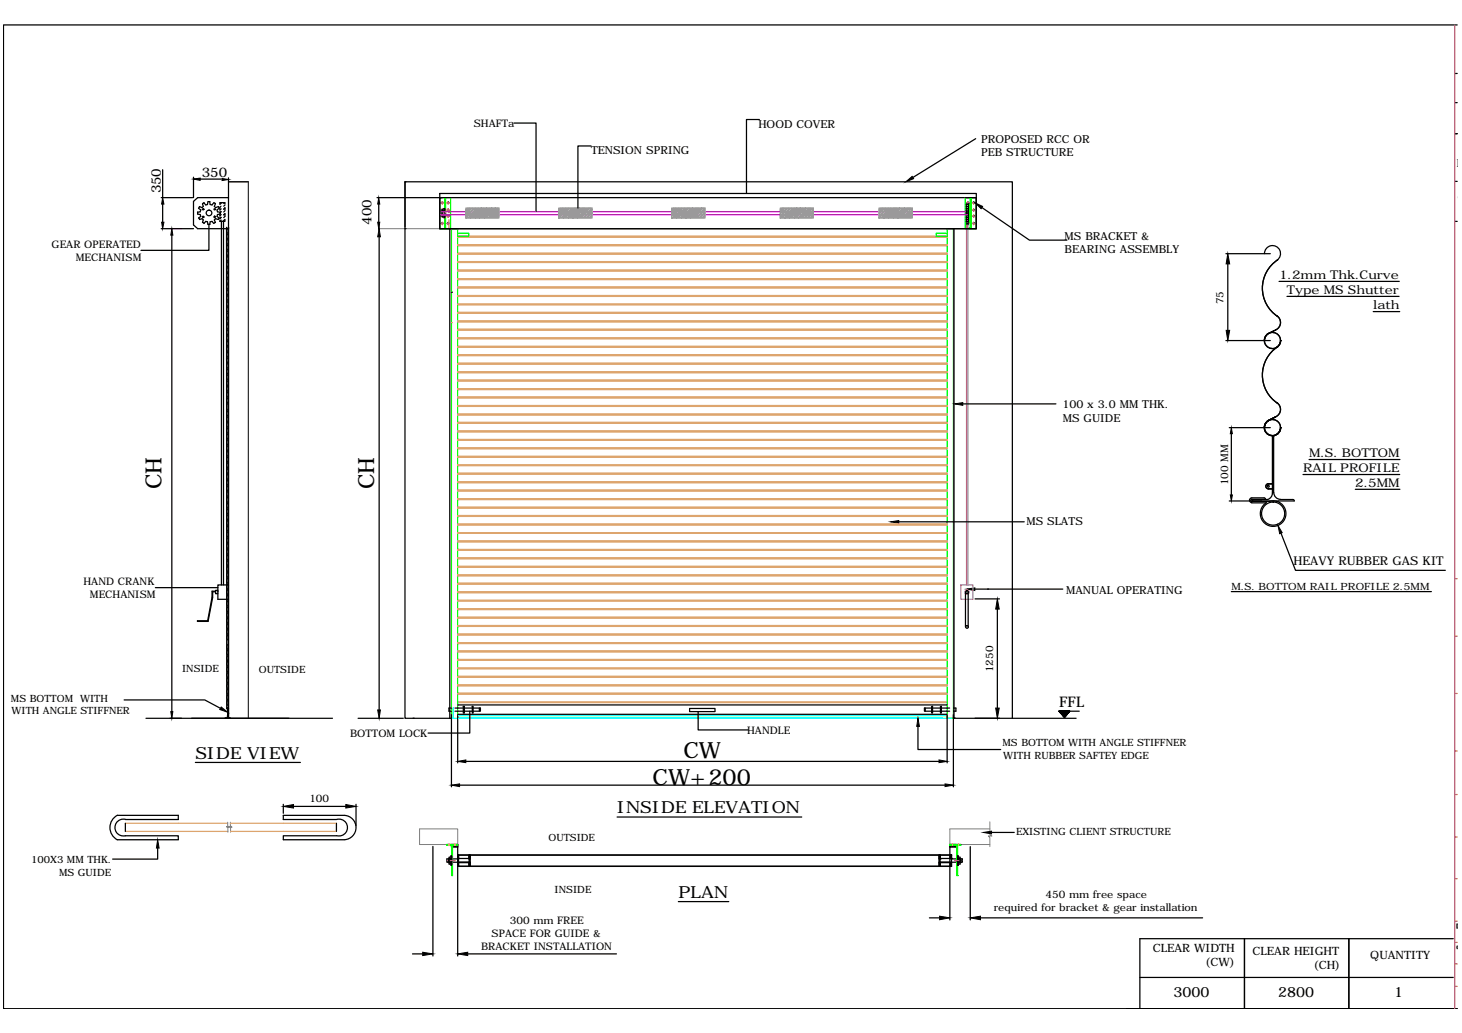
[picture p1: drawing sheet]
<svg xmlns="http://www.w3.org/2000/svg" width="297mm" height="210mm" viewBox="0 0 297 210" stroke-linecap="round" stroke-linejoin="round" font-family="sans-serif">
<!-- layer: 0 -->
<g fill="none" stroke="#dda56e" stroke-width=".25">
<path d="M93 58.5h99.4M93 58.3h99.4M93 56.8h99.4M93 56.6h99.4M93 55.1h99.4M93 54.9h99.4M93 53.3h99.4M93 53.2h99.4M93 51.6h99.4M93 51.5h99.4M93 49.9h99.4M93 49.7h99.4"/>
<path d="M93 48.2h99.4M93 48h99.4M93 46.5h99.4M91.7 65.6h.1M93 79.1h99.4M93 79h99.4M93 77.4h99.4M93 77.2h99.4M93 75.7h99.4M93 75.6h99.4M93 74h99.4M93 73.8h99.4"/>
<path d="M93 72.2h99.4M93 72.1h99.4M93 70.6h99.4M93 70.4h99.4M93 68.8h99.4M93 68.7h99.4M93 67.1h99.4M93 66.9h99.4M93 65.4h99.4M93 65.2h99.4M93 63.7h99.4M93 63.5h99.4"/>
<path d="M93 61.9h99.4M93 61.8h99.4M93 60.2h99.4M93 60.1h99.4M93 99.8h99.4M93 99.6h99.4M93 98.1h99.4M93 97.9h99.4M93 96.3h99.4M93 96.2h99.4M93 94.6h99.4M93 94.5h99.4"/>
<path d="M93 92.9h99.4M93 92.7h99.4M93 91.2h99.4M93 91h99.4M93 89.5h99.4M93 89.3h99.4M93 87.7h99.4M93 87.6h99.4M93 86h99.4M93 85.8h99.4M93 84.3h99.4M93 84.1h99.4"/>
<path d="M93 82.6h99.4M93 82.4h99.4M93 80.8h99.4M93 80.7h99.4M93 118.7h99.4M93 118.5h99.4M93 117h99.4M93 116.8h99.4M93 115.3h99.4M93 115.1h99.4M93 113.5h99.4M93 113.4h99.4"/>
<path d="M93 111.8h99.4M93 111.7h99.4M93 110.1h99.4M93 109.9h99.4M93 108.4h99.4M93 108.2h99.4M93 106.7h99.4M93 106.5h99.4M93 104.9h99.4M93 104.8h99.4M93 103.2h99.4M93 103.1h99.4"/>
<path d="M93 101.5h99.4M93 101.3h99.4M93 139.3h99.4M93 139.2h99.4M93 137.6h99.4M93 137.4h99.4M93 135.9h99.4M93 135.7h99.4M93 134.2h99.4M93 134h99.4M93 132.4h99.4M93 132.3h99.4"/>
<path d="M93 130.8h99.4M93 130.6h99.4M93 129h99.4M93 128.8h99.4M93 127.3h99.4M93 127.1h99.4M93 125.6h99.4M93 125.4h99.4M93 123.9h99.4M93 123.7h99.4M93 122.1h99.4M93 122h99.4"/>
<path d="M93 120.4h99.4M93 120.3h99.4M93 142.8h99.4M93 142.6h99.4M93 141h99.4M93 140.9h99.4M25.5 168.9h20.8M25.5 167.3h20.8M46.8 167.3h21.6M46.8 168.9h21.6"/>
</g>
<g fill="none" stroke="#0f0" stroke-width=".25">
<path d="M89.4 40.2h2.2v6.3h-2.2zM89.4 46.5h2.2M90.4 40.2v6.3M90.5 40.2v6.3M91.9 46.6h1.1M93 47.4h2.2v.6h-2.2M192.4 46.5h1.3v99.5h-1.3zM192.4 47.4h-2.2v.6h2.2M196.1 40.2h2.3v6.3h-2.3zM196.5 42.7l.1-.1v1.4l-.1-.1M196.6 42.6h.2v1.4h-.2M196.9 42.7v1.2"/>
<path d="M196.9 40.2h.4v6.3h-.4l.3-.1v-6.2zM196.9 41.6l.1 3.4-.1-1.7v1.4l-.1-.1v-2.6l.1-.1v1.4zM197 41.6v-.2h.2l-.1 1.9M197.1 43.3l.1 1.9h-.2v-.2M197.1 43.3l.1 1.9M197.1 40.2v6.3M197.2 41.4l-.1 1.9M197.2 44.2h.1M197.2 44.4h.1M197.2 42.3h.1M197.2 42.4h.1M91.7 146v-99.5h1.3v99.5"/>
<path d="M90.7 171.6h2.3v.2h-2.3zM90.8 171.8h.1M91.8 171.8h.1v6.1h-.1zM193 171.6h2.2v.2h-2.2zM194 171.8h.3M194.4 171.8v6.1h.3M194.5 171.8v6.1"/>
<circle cx="89.9" cy="45.4" r=".15"/>
<circle cx="89.9" cy="42.7" r=".15"/>
<circle cx="89.9" cy="43.9" r=".15"/>
<circle cx="89.9" cy="41.2" r=".15"/>
<circle cx="91.1" cy="42.7" r=".15"/>
<circle cx="91.1" cy="41.2" r=".15"/>
<circle cx="91.1" cy="45.4" r=".15"/>
<circle cx="91.1" cy="43.9" r=".15"/>
<circle cx="196.6" cy="41.2" r=".15"/>
<circle cx="196.6" cy="45.4" r=".15"/>
<circle cx="197.8" cy="41.2" r=".15"/>
<circle cx="197.8" cy="45.4" r=".15"/>
<circle cx="197.8" cy="42.7" r=".15"/>
<circle cx="197.8" cy="43.9" r=".15"/>
</g>
<path d="M91.2 44.6v1.9h-1.8M196.5 45.7v.8h1.9" fill="none" stroke="#b88a5c" stroke-width=".25"/>
<path d="M89.5 43.6h107.1M91.2 43.9l.1 .1M196.5 42.4v2.3M196.6 43h-107.1v.6h1.7M196.7 42.4v2.3" fill="none" stroke="#f0f" stroke-width=".25"/>
<path d="M91.3 43.1l-.1 .1" fill="none" stroke="#b85c8a" stroke-width=".25"/>
<path d="M91.4 146h102M92.1 143.8v2.2M93 145.4h99.3v.6M93 145.9h98.5" fill="none" stroke="#0ff" stroke-width=".25"/>
<g fill="none" stroke="#000" stroke-width=".25">
<path d="M295.6 14.9h.5M296.1 5.1h-295.4v199.9h295.4h-61.4M33 34.5v5.7M39.3 36v4.2M39.3 36.4h5.6M46.4 36.1v4.1M46.4 36.9h4M82.3 36.9h.1M82.3 36.9v9.2M89.4 39.3h109v7.2h-109zM104.4 25h4.5v18M120.1 29.7h-2.7v12.6"/>
<path d="M154.3 24.3h-2.6v15M198.2 28.2l-12.7 7.9M295.6 27.2h.5M295.6 20.9h.5M295.6 36.9h.5M32.8 40.2h6.3M32.8 46.5h6.5M33 41.5v3.7M34.9 47.8v96.8M39.3 40.9l.9-.7h6.2v6.3h-6.2l-.9-.8zM40.1 43.5l.6 .1 .1 .4-.5 .3M40.2 43.1v.4"/>
<path d="M40.3 42.3l.5 .4-.1 .3-.6 .1M40.4 44.3l.2 .3M40.5 44.6l.5-.2 .3 .3-.2 .5M40.6 42l-.2 .3M41.1 41.4l.2 .5-.3 .3-.5-.2M41.2 45.2l.3 .2M41.2 42.4h.2v.2h-.2zM41.2 44h.2v.2h-.2zM41.4 45.4l.4-.4 .3 .1 .1 .5M41.5 41.2l-.3 .2M42.2 41l-.1 .6h-.3l-.4-.4M42.4 45.6v5.3h-13.8"/>
<path d="M42.6 41l.1 .6h.4l.3-.4M42.7 41h-.4M42.7 45.6h-.4M43.4 45.4l-.3-.4-.4 .1-.1 .5M43.5 41.2l.3 .2M43.5 42.4h.2v.2h-.2zM43.8 41.4l-.3 .5 .3 .3 .6-.2 .2 .3M43.8 45.2l-.3 .2M44.5 42.3l-.4 .4 .1 .3 .5 .1M44.6 44.3l-.2 .3-.6-.2-.3 .3 .3 .5M44.7 41.5v-.3h1v.3M44.7 42.2v.5"/>
<path d="M44.7 43.5v.4M44.7 44.7v.3M44.7 43.5l-.5 .1-.1 .4 .4 .3M44.8 43.1v.4M44.9 41.9l-.2 .2M44.9 44.2l-.2 .2 .2-.2M44.9 42.4l-.2 .3M44.9 43l-.2 .3M44.9 43.6l-.2 .2M44.9 44.7l-.2 .3M45 45v73.9M45.1 41.2l-.4 .3"/>
<path d="M45.4 45v73.9M45.7 42.3l-.2 .2 .2-.3v.5M45.7 41.2l-.2 .1M45.7 43.5l-.2 .2M45.7 44.7v.3h-1M45.7 43.5v.4M45.7 41.7l-.2 .2M45.7 42.8l-.2 .3M45.7 43.4l-.2 .2M45.7 44l-.2 .2M45.7 44.6l-.4 .4M76.6 40.2h13.3"/>
<path d="M76.9 41.5v5M77 48.1v96.2M82.3 46.5h.1M89.7 43h.7M89.7 43.6h.7M89.7 43.3h.2M90.2 42.4h.2v1.9h-.2zM90.2 42.9h-.5v.8h.5M90.2 42.6h-.3v1.4h.3M90.2 42.5h.2M90.2 42.7h.2M90.2 43.9h.2"/>
<path d="M90.2 44.1h.2M91.4 46.5v99.5M91.7 59.4h.1M193.8 46.5v99.5M196.1 40.2h2.3v6.3h-109v-6.3h109M196.3 41.5l.3 .1 .2-.2v3.7l-.2-.1-.3 .1zM196.3 42.9h.5M196.3 43.3h.5M196.3 42.4h.5M196.3 41.9h.5M196.8 45.5h-.5M196.8 44.6h-.5"/>
<path d="M196.8 43.8h-.5M196.8 44.2h-.5M199.5 42.1l9.7 6.7h7.6M249.1 51.5h9M249.5 53.6v13.5M256.9 51.5a1.63 1.63 0 0 1 2.4-1.4 1.63 1.63 0 0 1 .2 2.8M259.6 52.8a6.9 6.9 0 0 0 0 11.5M259.9 57.2h24.4M295.6 45h.5M249.1 69.2h9M256.8 69.2h.1M257.6 67.8a1.67 1.67 0 0 0 .1 2.8 1.67 1.67 0 0 0 2.5-1.4"/>
<path d="M257.7 67.8a1.63 1.63 0 0 0 .1 2.8 1.63 1.63 0 0 0 2.4-1.4M259.2 67l-1.6 .8 1.6-.8M259.3 64.1a1.63 1.63 0 0 1 .9 1.5 1.63 1.63 0 0 1-1 1.4 1.63 1.63 0 0 0 .2-2.8M259.5 70.5a1.63 1.63 0 0 0-.2-2.8 1.63 1.63 0 0 0-2.4 1.5 1.63 1.63 0 0 1 2.4-1.4 1.63 1.63 0 0 1 .1 2.8M259.6 70.4a6.9 6.9 0 0 0 0 11.6M260.2 69.2h.1M261.5 60.2h22.8M279 63.3h5.4M195.6 82.1h18.9M249.8 86.9h8.3M250.2 88.1v12.5M256.8 86.9h.1"/>
<path d="M257.6 85.5l1.6-.8-1.6 .8a1.67 1.67 0 0 0 .1 2.8 1.67 1.67 0 0 0 2.5-1.4M257.7 85.5a1.63 1.63 0 0 0 .1 2.8 1.63 1.63 0 0 0 2.4-1.4M257.7 98.4h.8M257.7 99.4h.8M257.7 98.3a.49 .49 0 0 0-.5 .5 .49 .49 0 0 0 .5 .5h.8M258.5 88.5v11.7a1.33 1.33 0 0 1-.9 1.3M258.5 98.3h-.8a.53 .53 0 0 0-.5 .5 .53 .53 0 0 0 .5 .5M258.8 88.7v11.4M259 88.5l-.2 .2M259.3 81.8a1.63 1.63 0 0 1 .9 1.4 1.63 1.63 0 0 1-1 1.5 1.63 1.63 0 0 0 .2-2.9M259.5 88.2a1.63 1.63 0 0 0-.2-2.8 1.63 1.63 0 0 0-2.4 1.5 1.63 1.63 0 0 1 2.4-1.4 1.63 1.63 0 0 1 .1 2.8M260.2 86.9h.1"/>
<path d="M264.7 96.4h19.7M266 93.4h18.4M275.4 99.4h9M31.6 119.4h12.7M46.4 118.9h-2.1v2.9h2.1M182.6 106h25.5M198.1 119.7h17.8M200.6 119.7h.1M254.3 102.2h3M256.8 101.2h-2.5a.49 .49 0 0 0-.4 .4 .49 .49 0 0 0 .4 .5M256.8 101.2l.3 .2-2.8 .1-.2 .1 .2 .3h3.7M257.6 101.5h-2.9l-.2 .3"/>
<path d="M258 101.8a2.6 2.6 0 0 1 3.2 3 2.6 2.6 0 0 1-4 1.7 2.6 2.6 0 0 1 .1-4.4M258.8 100.1a1.33 1.33 0 0 0 1.3 1.4M260.1 101.5h2.7l.2 .3h-13.2M260.3 108.3l2.9 7.6h30.5M43.8 120.3v-.3h.5v.3M43.8 120.3v.3h.5M43.8 120.1h-.7v1.3l-.9 4.7h-2.1v.2h2.2l.9-4.9M43.8 120.3h-.6v1.1M196.2 120.3v7.1M196.7 120.3v7.1M198.1 121.7h5M202.6 123.8v20.1"/>
<path d="M250.2 120.2h40.6M25.2 142.2h16.4l3.2 1.7M29.7 146h37.8M39.7 154.9h21.3M46.1 144l.2 .3v1.7M46.2 144l.1 .3v1.7M46.2 144l.1-.2v.2M46.3 145.4l-.1 .5-.5 .1M46.3 145.9l.4 .1M46.4 144l-.1-.2-.2 .2M72.8 146h9.1M83.9 146h.1"/>
<path d="M91.7 146h-9.4v-109.1h123.4v109.1M91.7 145.2v14.7M91.7 143.9h-.5v.6h.5M92.4 144.5h1.7M92.4 143.9h1.7M93 145.4v9.6M93 143.2h99.4M93 145.1h99.4M93.4 159.5h98.6M94.1 143.5h.2v1.4h-.2zM94.3 144.5h1.7M94.3 143.9h1.7"/>
<path d="M94.6 154.7h96.2M95.4 144.5v4.5h-8.4M96 143.5h.1v1.4h-.1zM96.1 143.9h1.5v.6h-1.5M97.6 143.9h-.2v.6M140.1 144h5.2v.6h-5.2zM141.8 144.6v3.7h10.2M186.5 147.6v4.7h16.8M187.8 143.9h.2v.6M189.3 143.9h-1.5v.6h1.5M189.3 143.5h.2v1.4h-.2zM189.5 144.5h1.6"/>
<path d="M189.5 143.9h1.6M191.1 143.5h.1v1.4h-.1zM191.2 144.5h1.7M191.2 143.9h1.7M192.4 145.4v9.6M193.7 143.9h.5v.6h-.5M193.7 146h24.9M193.7 145.2v14.7M193.8 145.9h.1M215.2 144.5h.1M215.2 144.5v.1M215.3 144.5v.1"/>
<path d="M215.3 144.6v-.1v.1M215.3 144.5v.2M215.4 144.5l-.1 .2zM215.4 144.5l-.1 .2M215.4 144.5v.2M215.5 144.5l-.1 .3M215.5 144.8v-.3v.3M215.5 144.9l.1-.4-.1 .4M215.5 144.5v.4zM215.6 144.5l-.1 .4M215.7 144.5l-.2 .4zM215.7 144.5l-.1 .5 .1-.5"/>
<path d="M215.7 145.1l.1-.6-.1 .6M215.7 145.1l.2-.6-.2 .6M215.8 144.5l-.2 .6M215.9 144.5l-.1 .7M215.9 145.3l.2-.8-.2 .8M216 144.5l-.2 .7M216 144.5l-.2 .8M216.1 144.5l-.2 .9M216.1 145.6l.3-1.1-.3 1.1M216.2 144.5l-.2 .9M216.2 144.5l-.2 .9zM216.2 144.5l-.2 .9 .3-.9"/>
<path d="M216.3 145.7l.3-1.2-.3 1.2M216.3 144.5l-.2 1zM216.4 144.5l-.3 1M216.4 145.6l.3-1.1-.3 1.1M216.4 144.5l-.2 1.2 .3-1.2M216.5 145.5l.2-1-.2 1M216.5 144.5l-.3 1.2M216.5 145.4l.3-.9-.3 .9M216.6 144.5l-.3 1.2 .3-1.2M216.6 145.3l.3-.8-.3 .9M216.7 144.5l-.3 1M216.7 144.5l-.2 1"/>
<path d="M216.8 144.5l-.2 .9 .3-.9-.2 .8M216.9 144.5l-.2 .7M216.9 145l.1-.5-.1 .6M216.9 145l.2-.5-.2 .5M217 144.5l-.2 .6M217 144.9l.1-.4-.1 .4M217 144.9l.1-.4-.2 .4M217 144.5l-.1 .5M217.1 144.8l.1-.3-.1 .4M217.2 144.5l-.1 .3M217.2 144.5v.2M217.2 144.6l.1-.1-.1 .1"/>
<path d="M217.3 144.5l-.1 .1M217.3 144.6h.1M219.3 144.5h-2l-1 1.2-1.1-1.2 2.1 .1M25.5 169.8h10.7v.8h-12.4M25.5 166.5h10.7v-.8h-12.4a2.82 2.82 0 0 0 0 4.9M25.5 167.3v1.6M25.5 166.5a1.71 1.71 0 0 0-2.1 1.7 1.71 1.71 0 0 0 2.1 1.6M32 172.3v2.3h-9.1M57.6 163.4v1.9M59.6 163.9h10.7M68.4 169.8h-10.8v.8h12.4M68.4 167.3v1.6"/>
<path d="M70 165.7h-12.4v.8h10.8a1.71 1.71 0 0 1 2.2 1.7 1.71 1.71 0 0 1-2.2 1.6M70 165.7a2.48 2.48 0 0 1 2.3 2.5 2.48 2.48 0 0 1-2.3 2.4M72.3 163.4v4.4M88 172v22.3M90.7 171.6h2.3v.2M91.1 175.2h.1M91.1 174.9h.2M91.3 175.2h.3M91.6 173.9h.2v1.9h-.2zM91.6 174.4h-.5v.9h.5M91.6 174.2h-.3v1.4h.3M91.6 174.1h.2"/>
<path d="M91.6 174.3h.2M91.6 175.5h.2M91.6 175.7h.2M91.7 175.2h.1M92.1 171.7h-.2v.3h.2M92.3 171.7h.3M92.3 172h.3M92.8 171.7h.2M92.8 172h.2M93 173.7h100.3v2.4h-100.3M93 173.9l.2-.2v2.4M93 174.3l.2-.2-.2 .3"/>
<path d="M93 172.1h-1.3v-.5h1.3v22.7M93 175.3h.1M93.1 173.7l100.2 .1-.1 .1 .1-.2-.1 .1M93.1 173.7l-.1 .1M93.1 175.3l-.1 .1 .2-.1M93.2 174.4h.1M93.2 176.1h.1M93.2 174.5h-2.4v.7h4.6M93.2 173.8l-.2 .2M93.2 173.8l-.2 .3M93.2 173.9l-.2 .2M93.2 174l-.2 .2"/>
<path d="M93.2 174.1l-.2 .2M93.2 174.3l-.2 .1M93.2 174.4h-.1M93.2 175.3l-.2 .2M93.2 175.4l-.2 .2M93.2 175.5l-.2 .2M93.2 175.6l-.2 .2M93.2 175.7l-.2 .2 .2-.1M93.2 175.8l-.2 .2h100.3M93.2 175.9l-.2 .2 .2-.2M93.2 176l-.1 .1M93.2 175.2h2.3l-.2 .2"/>
<path d="M95.3 175.2l-2.3 .1M95.3 173.9l.2-.2v2.4M95.3 174.1l.2-.2-.2 .2M95.3 173.7v2.4l.2-.2M95.3 174.5h.2M95.4 174.5l.1-.1-.1 .1M95.4 175.2h-.1M95.4 173.7l-.1 .1M95.4 175.2l-.1 .1M95.5 173.8l-.2 .2M95.5 174l-.2 .2M95.5 174.1l-.2 .2"/>
<path d="M95.5 174.2l-.2 .2M95.5 174.2l-.2 .2h-2.3M95.5 174.3l-.2 .2M95.5 175.2l-.2 .3M95.5 175.3l-.2 .2M95.5 175.4l-.2 .2M95.5 175.5l-.2 .2M95.5 175.5l-.2 .3M95.5 175.6l-.2 .2M95.5 175.7l-.2 .1M95.5 175.8l-.2 .1M95.5 175.8l-.2 .1 .2-.1"/>
<path d="M95.5 176l-.1 .1M125.4 166h37.5M190.8 175.2h.1M190.8 175.3l.2-.1-.2 .2M190.8 175.2h2.4M190.8 174.5h.2M190.8 175.2v.1M190.8 173.7v2.4M190.9 173.7l-.1 .1M191 173.8h-.2M191 174.5h.1M191 175.2l2.3 .1-.1 .1"/>
<path d="M191 173.8l-.2 .2M191 173.9l-.2 .2M191 174l-.2 .2M191 174.1l-.2 .1M191 174.1l-.2 .2M191 174.2l-.2 .2M191 174.3l-.2 .2M191 175.2l-.2 .3M191 175.3l-.2 .2M191 175.5l-.2 .1M191 175.5l-.2 .3M191 175.6l-.2 .2"/>
<path d="M191 175.7l-.2 .2M191 175.8l-.2 .2M191 175.9l-.1 .2M191 173.7v2.4M193 172.1h1.3v-.5h-1.3v15.3M193 171.7h.2M193 172h.2M193 173.7v.7M193 175.3v.8M193.1 173.7v.7M193.1 175.3v.8M193.2 173.7h.1"/>
<path d="M193.2 174.5h2.3v.7h-4.7M193.2 175.3h.1M193.2 174.3l.1-.2-.1 .3M193.2 173.7v.1M193.3 173.7l-.1 .1M193.3 175.3l-.1 .1M193.3 174.3l-.1 .1 .1-.1M193.3 174.4h.1M193.3 174.4l-2.4 .1M193.3 173.8l-.1 .2M193.3 173.8l-.1 .3M193.3 173.9l-.1 .2 .1-.1"/>
<path d="M193.3 174.1l-.1 .1M193.3 174.2l-.1 .2M193.3 174.4h-.1M193.3 175.3l-.1 .2M193.3 175.4l-.1 .2M193.3 175.5l-.1 .1M193.3 175.5l-.1 .2M193.3 175.6l-.1 .2M193.3 175.7l-.1 .2M193.3 175.8l-.1 .1M193.3 175.8l-.1 .2M193.3 175.9v.2"/>
<path d="M193.4 171.7h.3M193.4 172h.3M193.9 171.7h.2v.3h-.2M194.5 173.9h.2v1.9h-.2zM194.5 175.2h.4M194.5 174.1h.2M194.5 174.3h.2M194.5 175.5h.2M194.5 175.7h.2M194.7 174.4h.5v.9h-.5M194.7 174.2h.4v1.4h-.4M195 175.2h.2"/>
<path d="M195.1 174.9h.1M195.2 171.6h-2.2v.2M197.1 172v14.9M201.5 169.1h4.6M83.8 193.8h2.1M95 193.8h30.3M137.8 183.2h10.3M188.8 186.5h2.1M199.2 186.5h45.1M231.6 198.6h63.7M252.8 190.7v14.3M274.1 190.7v14.3"/>
<path d="M295.3 190.7h-63.7v14.3M229 205h63.6z"/>
<circle cx="42.5" cy="43.3" r=".57"/>
<circle cx="43.6" cy="44.1" r=".15"/>
<circle cx="257.7" cy="98.8" r=".19"/>
<circle cx="258.7" cy="104.4" r="2.35"/>
<circle cx="196.5" cy="127.4" r=".28"/>
<circle cx="196.5" cy="120.3" r=".28"/>
</g>
<!-- layer: labeling -->
<g fill="none" stroke="#b85cb8" stroke-width=".25">
<path d="M196.4 45v73.9M196.7 45v73.9M195.2 118.9h2.5v2.9h-2.5z"/>
<circle cx="196.5" cy="120.3" r=".44"/>
</g>
<!-- layer: 0 -->
<g fill="#000" stroke="#000" stroke-width=".2">
<path d="M39.3 36.4l1.4-.2v.4zM45.1 36.3l1.3 .2-1.3 .2zM184.1 36.9l1.2-1.1 .3 .5zM32.8 45.2h.5l-.3 1.3zM33 40.2l.3 1.3h-.5zM34.9 46.5l.2 1.3h-.4zM77 46.5l.3 1.6h-.6zM76.9 40.2l.3 1.3h-.5zM76.7 45.2h.5l-.3 1.3zM198.1 41.2l1.5 .7-.3 .5zM249.5 51.5l.3 2.1h-.7zM249.1 67.1h.7l-.3 2.1z"/>
<path d="M194 82.1l1.6-.3v.6zM250.2 86.9l.2 1.2h-.4zM181 106l1.6-.2v.5zM250 100.6h.4l-.2 1.2zM259.7 106.8l.8 1.4-.5 .2zM196.4 119.7l1.7-.2v.5zM202.6 121.7l.4 2.1h-.7zM34.7 144.6h.4l-.2 1.4zM44.9 143.7l1.4 1-1.7-.5zM76.7 144.3h.6l-.3 1.7zM91.7 159.5l1.7-.2v.5zM93 154.7l1.6-.3v.6z"/>
<path d="M186.5 146l.3 1.6h-.5zM190.8 154.4l1.6 .3-1.6 .3zM192 159.3l1.7 .2-1.7 .3zM202.3 143.9h.7l-.4 2.1zM32 170.6l.3 1.7h-.5zM57.6 163.9l2-.4v.7zM70.3 163.5l2 .4-2 .3zM199.8 169.1l1.7-.2v.5zM85.9 193.5l2.1 .3-2.1 .4zM93 193.8l2-.3v.7zM190.9 186.2l2.1 .3-2.1 .4zM197.1 186.5l2.1-.3v.7z"/>
</g>
<!-- layer: hatch -->
<path d="M46.4 36.9h4M77 46.5h13.2M46.3 167.1v.7l.3 .3-.6-.1 .3 .2v.9M46.8 167.1v.7l.3 .3-.5-.1 .2 .2v.9M85.2 168.4h7.8v3.2h-7.8zM193 168.5v3.1h8.1M193 168.4h8.1M201.1 167v2.6l.4 .3h-.7l.3 .3v1.8" fill="none" stroke="#808080" stroke-width=".2"/>
<!-- layer: 0 -->
<g fill="none" stroke="#f00" stroke-width=".25">
<path d="M89.5 43.3h.4M89.6 41.2h.5M89.6 42.7h.5M89.6 45.4h.5M89.6 43.9h.5M89.9 41v.5M89.9 42.4v.6M89.9 43.7v.5M89.9 45.2v.5M90 43.3h.1M90.1 42.6h.3M90.2 44h.3"/>
<path d="M90.2 43.3h.4M90.8 41.2h.5M90.8 42.7h.5M90.8 45.4h.5M90.8 43.9h.5M91 41v.5M91 42.4v.6M91 43.7v.5M91 45.2v.5M196.3 41.2h.6M196.3 45.4h.6M196.6 41v.5"/>
<path d="M196.6 45.2v.5M197.6 41.2h.5M197.6 42.7h.5M197.6 45.4h.5M197.6 43.9h.5M197.8 41v.5M197.8 42.4v.6M197.8 43.7v.5M197.8 45.2v.5M90.9 174.9h1.5M91.3 171.5v.2M91.3 171.7v.1"/>
<path d="M91.5 174.2h.3M91.6 175.6h.2M92.4 171.5v.2M92.4 171.7v.1M193.5 171.5v.2M193.5 171.7v.1M193.9 174.9h1.5M194.5 174.2h.3M194.5 175.6h.3M194.7 171.5v.2M194.7 171.7v.1"/>
</g>
<path d="M91.2 171.6v.2M91.3 171.6v.2M91.8 175.2h.1M91.8 174.5h.1M92.4 171.6v.2M92.5 171.6v.2M193.4 171.6v.2M193.6 171.6v.2M194.4 175.2h.1M194.4 174.5h.1M194.6 171.6v.2M194.8 171.6v.2" fill="none" stroke="#ff0" stroke-width=".25"/>
<g fill="#0f0" stroke="#0f0" stroke-width=".2">
<path d="M197.2 41.4v1.2zM197.2 41.4v1.2z"/>
<path d="M197.2 42.6l-.1 .1zM197.2 42.6l-.1 .1z"/>
<path d="M197.1 42.7v.6zM197.1 42.7v.6z"/>
<path d="M197.1 43.3v.6zM197.1 43.3v.6z"/>
<path d="M197.1 43.9l.1 .1zM197.1 43.9l.1 .1z"/>
<path d="M197.2 44v1.2zM197.2 44v1.2z"/>
</g>
<!-- layer: Guides -->
<path d="M46 46.2l.1 97.8M46.4 46.2v99.8" fill="none" stroke="#000" stroke-width=".3"/>
<!-- layer: strips -->
<g fill="none" stroke="#000" stroke-width=".2">
<path d="M46.4 46.3l-.3 .6 .3 .6-.3 .6 .3 .5M46.4 48.6l-.3 .6 .3 .5-.3 .4v.4l.3 .4M46.4 50.9l-.3 .5 .3 .6-.3 .4v.4l.3 .4M46.4 53.1l-.3 .6 .3 .6-.3 .4v.4l.3 .4M46.4 55.4l-.3 .6 .3 .6-.3 .5 .3 .6-.3 .6 .3 .5-.3 .4v.4l.3 .4-.3 .5 .3 .6M46.4 61.2l-.3 .6 .3 .6M46.4 62.3l-.3 .6 .3 .6M46.4 63.5l-.3 .6 .3 .6-.3 .5 .3 .6-.3 .6 .3 .6-.3 .5 .3 .6-.3 .6 .3 .6-.3 .3v.4l.3 .4M46.4 70.3l-.3 .6 .3 .6M46.4 71.5l-.3 .6 .3 .5-.3 .4v.4l.3 .4M46.4 73.8l-.3 .5 .3 .6-.3 .4v.4l.3 .4M46.4 76.1l-.3 .5 .3 .6"/>
<path d="M46.4 77.3l-.3 .6 .3 .5-.3 .4v.4a.4 .4 0 0 1 .3 .4 .4 .4 0 0 1-.3 .4v.4l.3 .4-.3 .6 .3 .5-.3 .5v.6l.3 .5-.3 .5 .3 .6-.3 .6 .3 .6-.3 .5 .3 .6-.3 .4v.4a.4 .4 0 0 1 .3 .4 .4 .4 0 0 1-.3 .4v.4l.3 .4M46.4 89.3l-.3 .6 .3 .6M46.4 98.7l-.3 .5 .3 .6-.3 .4v.4a.4 .4 0 0 1 .3 .4 .4 .4 0 0 1-.3 .3v.5l.3 .4M46.4 92.8l-.3 .3v.5a.4 .4 0 0 1 .3 .3 .4 .4 0 0 1-.3 .4v.5l.3 .3-.3 .4v.4a.4 .4 0 0 1 .3 .4 .4 .4 0 0 1-.3 .4v.4a.4 .4 0 0 1 .3 .4 .4 .4 0 0 1-.3 .4v.4l.3 .4M46.4 90.5l-.3 .6 .3 .5-.3 .6 .3 .6M46.4 119.7l-.3 .6 .3 .6-.3 .3v.5a.4 .4 0 0 1 .3 .4 .4 .4 0 0 1-.3 .3v.5a.4 .4 0 0 1 .3 .3 .4 .4 0 0 1-.3 .4v.5l.3 .3-.3 .6 .3 .6-.3 .5 .3 .6-.3 .6 .3 .5-.3 .6 .3 .6-.3 .5 .3 .6M46.4 106.8l-.3 .4v.4a.4 .4 0 0 1 .3 .4 .4 .4 0 0 1-.3 .4v.4l.3 .4-.3 .4v.4a.4 .4 0 0 1 .3 .4 .4 .4 0 0 1-.3 .3v.5l.3 .4-.3 .5 .3 .6-.3 .6 .3 .6-.3 .3v.5a.4 .4 0 0 1 .3 .3 .4 .4 0 0 1-.3 .4v.4l.3 .4-.3 .4v.4a.4 .4 0 0 1 .3 .4 .4 .4 0 0 1-.3 .4v.4l.3 .4M46.4 118.6l-.3 .6 .3 .6M46.4 102.2l-.3 .3v.5a.4 .4 0 0 1 .3 .3 .4 .4 0 0 1-.3 .4v.5l.3 .3-.3 .6 .3 .6-.3 .6 .3 .5M46.4 138.8l-.3 .6 .3 .6-.3 .6 .3 .5M46.4 130.9l-.3 .6 .3 .5-.3 .6 .3 .6-.3 .5 .3 .6-.3 .6 .3 .6-.3 .3v.4l.3 .4-.3 .6 .3 .5M46.4 137.7l-.3 .6 .3 .5"/>
<path d="M46.4 141.1l-.3 .6 .3 .6-.3 .5 .3 .6"/>
</g>
<!-- layer: bracket -->
<path d="M46.4 39.7v6.5" fill="none" stroke="#000" stroke-width=".2"/>
<!-- layer: hatch -->
<path d="M46.4 36.9v109.1M50.4 36.9v109.1" fill="none" stroke="#000" stroke-width=".2"/>
<!-- layer: Dimension -->
<path d="M34.6 46.5h2.3" fill="none" stroke="#f0f" stroke-width=".25"/>
<!-- layer: 0 -->
<g fill="none" stroke="#989898" stroke-width=".25">
<path d="M94.6 42.3h6.8v2h-6.8zM95.1 42.3l-.5 .4M95.4 42.3l-.8 .6M95.4 42.3l-.5 .4M95.6 44.3l2.3-2-2.3 2M95.7 42.3l-1.1 .9M96 42.3l-1.4 1.2M96.3 42.3l-1.7 1.5M96.5 44.3l2.4-2-2.4 2M96.6 42.3l-2 1.7M97 42.3l-2.4 2M97.3 42.3l-2.3 2"/>
<path d="M97.5 44.3l2.3-2-2.3 2M97.6 42.3l-2.3 2M98.2 42.3l-2.3 2M98.5 44.3l2.2-2-2.2 2M98.5 42.3l-2.3 2M99.2 42.3l-2.4 2M99.5 42.3l-2.3 2M100.1 42.3l-2.3 2M100.4 42.3l-2.3 2M101.1 42.3l-2.4 2M101.4 42.3l-2.3 2M101.4 42.6l-2 1.7"/>
<path d="M101.4 42.8l-1.7 1.5M101.4 43.1l-1.4 1.2M101.4 43.4l-1 .9M101.4 43.7l-.7 .6M101.4 43.9l-.4 .4M113.5 42.3h6.8v2h-6.8zM113.9 42.3l-.4 .4M114.2 42.3l-.4 .4M114.3 42.3l-.8 .6M114.5 44.3l2.3-2-2.3 2M114.6 42.3l-1.1 .9M114.9 42.3l-1.4 1.2"/>
<path d="M115.2 42.3l-1.7 1.5M115.4 44.3l2.4-2-2.4 2M115.6 42.3l-2.1 1.7M115.9 42.3l-2.4 2M116.2 42.3l-2.3 2M116.4 44.3l2.3-2-2.3 2M116.5 42.3l-2.3 2M117.1 42.3l-2.3 2M117.3 44.3l2.4-2-2.4 2M117.4 42.3l-2.3 2M118.1 42.3l-2.3 2M118.4 42.3l-2.3 2"/>
<path d="M119 42.3l-2.3 2M119.3 42.3l-2.3 2M120 42.3l-2.3 2M120.3 42.3l-2.3 2M120.3 42.6l-2 1.7M120.3 42.8l-1.7 1.5M120.3 43.1l-1.4 1.2M120.3 43.4l-1.1 .9M120.3 43.7l-.7 .6M120.3 43.9l-.4 .4M136.5 42.3h6.7v2h-6.7zM136.9 42.3l-.4 .4"/>
<path d="M137.2 42.3l-.4 .4M137.2 42.3l-.7 .6M137.4 44.3l2.4-2-2.4 2M137.5 42.3l-1 .9M137.9 42.3l-1.4 1.2M138.2 42.3l-1.7 1.5M138.4 44.3l2.3-2-2.3 2M138.5 42.3l-2 1.7M138.8 42.3l-2.3 2M139.1 42.3l-2.3 2M139.3 44.3l2.3-2-2.3 2M139.4 42.3l-2.3 2"/>
<path d="M140.1 42.3l-2.4 2M140.3 44.3l2.3-2-2.3 2M140.4 42.3l-2.3 2M141 42.3l-2.3 2M141.3 42.3l-2.3 2M142 42.3l-2.4 2M142.3 42.3l-2.3 2M142.9 42.3l-2.3 2M143.2 42.3l-2.3 2M143.2 42.6l-1.9 1.7M143.2 42.8l-1.7 1.5M143.2 43.1l-1.3 1.2"/>
<path d="M143.2 43.4l-1 .9M143.2 43.7l-.7 .6M143.2 43.9l-.4 .4M158.5 42.3h6.8v2h-6.8zM158.9 42.3l-.4 .4M159.2 42.3l-.7 .6M159.2 42.3l-.4 .4M159.5 44.3l2.3-2-2.3 2M159.5 42.3l-1 .9M159.9 42.3l-1.4 1.2M160.2 42.3l-1.7 1.5M160.4 44.3l2.3-2-2.3 2"/>
<path d="M160.5 42.3l-2 1.7M160.8 42.3l-2.3 2M161.1 42.3l-2.3 2M161.4 44.3l2.3-2-2.3 2M161.4 42.3l-2.2 2M162.1 42.3l-2.3 2M162.3 44.3l2.3-2-2.3 2M162.4 42.3l-2.3 2M163.1 42.3l-2.4 2M163.4 42.3l-2.3 2M164 42.3l-2.3 2M164.3 42.3l-2.3 2"/>
<path d="M165 42.3l-2.4 2M165.3 42.3l-2.4 2M165.3 42.6l-2 1.7M165.3 42.8l-1.7 1.5M165.3 43.1l-1.4 1.2M165.3 43.4l-1.1 .9M165.3 43.7l-.8 .6M165.3 43.9l-.5 .4M178.6 42.3h6.8v2h-6.8zM179 42.3l-.4 .4M179.3 42.3l-.4 .4M179.4 42.3l-.8 .6"/>
<path d="M179.6 44.3l2.2-2-2.2 2M179.6 42.3l-1 .9M179.9 42.3l-1.3 1.2M180.3 42.3l-1.7 1.5M180.5 44.3l2.3-2-2.3 2M180.6 42.3l-2 1.7M180.9 42.3l-2.3 2M181.2 42.3l-2.3 2M181.5 44.3l2.3-2-2.3 2M181.6 42.3l-2.4 2M182.2 42.3l-2.3 2M182.4 44.3l2.3-2-2.3 2"/>
<path d="M182.5 42.3l-2.3 2M183.1 42.3l-2.3 2M183.5 42.3l-2.4 2M184.1 42.3l-2.3 2M184.4 42.3l-2.3 2M185 42.3l-2.3 2M185.4 42.3l-2.4 2M185.4 42.6l-2.1 1.7M185.4 42.8l-1.7 1.5M185.4 43.1l-1.4 1.2M185.4 43.4l-1.1 .9M185.4 43.7l-.8 .6"/>
<path d="M185.4 43.9l-.5 .4"/>
</g>
<!-- layer: ECO-PL-FF-Hydrant -->
<path d="M295.6 5.1v199.9M295.6 117.6h.5M295.6 129.3h.5M295.6 152.6h.5M295.6 140.9h.5M295.6 178.5h.5M295.6 170.1h.5M295.6 161.4h.5M295.6 195.9h.5M295.6 187.2h.5M295.6 200.4h.5" fill="none" stroke="#b85c5c" stroke-width=".25"/>
<!-- layer: TEXT -->
<path d="M295.6 191.5h.5" fill="none" stroke="#b85c5c" stroke-width=".25"/>
<path d="M296.1 187.7v.9M296.1 192.2v.6" fill="none" stroke="#000" stroke-width=".25"/>
<g font-size="4.5">
<text x="32.8" y="99.4" transform="rotate(-90 32.8 99.4)">CH</text>
<text x="76" y="99.4" transform="rotate(-90 76 99.4)">CH</text>
<text x="138.8" y="154.1">CW</text>
<text x="132.6" y="159.5">CW+200</text>
</g>
<g font-size="3.4">
<text x="39.7" y="154.2">SIDE VIEW</text>
<text x="125.4" y="165.3">INSIDE ELEVATION</text>
<text x="137.8" y="182.5">PLAN</text>
</g>
<text font-size="3" x="215.2" y="143.7">FFL</text>
<g font-size="2.9">
<text x="238.4" y="202.6">3000</text>
<text x="259.7" y="202.6">2800</text>
<text x="283.3" y="202.7">1</text>
</g>
<g font-size="2.7">
<text x="32.7" y="39.3" transform="rotate(-90 32.7 39.3)">350</text>
<text x="41" y="36.1">350</text>
<text x="75.5" y="45.7" transform="rotate(-90 75.5 45.7)">400</text>
</g>
<g font-size="2.5">
<text x="259.9" y="56.7">1.2mm Thk.Curve</text>
<text x="261.5" y="59.7">Type MS Shutter</text>
<text x="279" y="62.8">lath</text>
<text x="264.7" y="95.9">RAIL PROFILE</text>
<text x="266" y="92.9">M.S. BOTTOM</text>
<text x="275.4" y="98.9">2.5MM</text>
<text x="262.8" y="114.8">HEAVY RUBBER GAS KIT</text>
</g>
<g font-size="2.3">
<text x="234.2" y="193.4">CLEAR WIDTH</text>
<text x="244.9" y="196.3">(CW)</text>
<text x="254.5" y="194.1">CLEAR HEIGHT</text>
<text x="266.9" y="197">(CH)</text>
<text x="278.4" y="194.9">QUANTITY</text>
</g>
<g font-size="2.2">
<text x="154.1" y="26">HOOD COVER</text>
<text x="199.3" y="29">PROPOSED RCC OR</text>
<text x="120.1" y="31.3">TENSION SPRING</text>
<text x="199.3" y="31.8">PEB STRUCTURE</text>
<text x="296" y="33.9">MA</text>
<text x="216.3" y="48.7">MS BRACKET &amp;</text>
<text x="216.3" y="51.5">BEARING ASSEMBLY</text>
<text x="215.8" y="82.9">100 x 3.0 MM THK.</text>
<text x="215.9" y="85.7">MS GUIDE</text>
<text x="208.6" y="106.8">MS SLATS</text>
<text x="216.6" y="120.7">MANUAL OPERATING</text>
</g>
<g font-size="2.1">
<text x="96.3" y="25.8">SHAFTa</text>
<text x="10.5" y="50.4">GEAR OPERATED</text>
<text x="15.4" y="53">MECHANISM</text>
<text x="248.6" y="61.8" transform="rotate(-90 248.6 61.8)">75</text>
<text x="249.5" y="98.6" transform="rotate(-90 249.5 98.6)">100 MM</text>
<text x="17" y="118.9">HAND CRANK</text>
<text x="18.3" y="121.5">MECHANISM</text>
<text x="201.8" y="136.6" transform="rotate(-90 201.8 136.6)">1250</text>
<text x="71.1" y="149.7">BOTTOM LOCK</text>
<text x="151.8" y="149.1">HANDLE</text>
<text x="62.9" y="163">100</text>
<text x="201.9" y="185.2">required for bracket &amp; gear installation</text>
<text x="212.4" y="182.5">450 mm free space</text>
<text x="99.9" y="190.4">SPACE FOR GUIDE &amp;</text>
<text x="103.6" y="187.7">300 mm FREE</text>
<text x="97.7" y="192.9">BRACKET INSTALLATION</text>
</g>
<g font-size="2">
<text x="250.2" y="119.8">M.S. BOTTOM RAIL PROFILE 2.5MM</text>
<text x="37" y="136.6">INSIDE</text>
<text x="52.6" y="136.7">OUTSIDE</text>
<text x="2.2" y="142.6">MS BOTTOM WITH</text>
<text x="2.4" y="145.1">WITH ANGLE STIFFNER</text>
<text x="203.7" y="151.6">MS BOTTOM WITH ANGLE STIFFNER</text>
<text x="203.8" y="154.2">WITH RUBBER SAFTEY EDGE</text>
<text x="111.4" y="170.9">OUTSIDE</text>
<text x="206.4" y="169.7">EXISTING CLIENT STRUCTURE</text>
<text x="6.3" y="175.5">100X3 MM THK.</text>
<text x="12" y="178">MS GUIDE</text>
<text x="112.7" y="181.4">INSIDE</text>
</g>
</svg>
